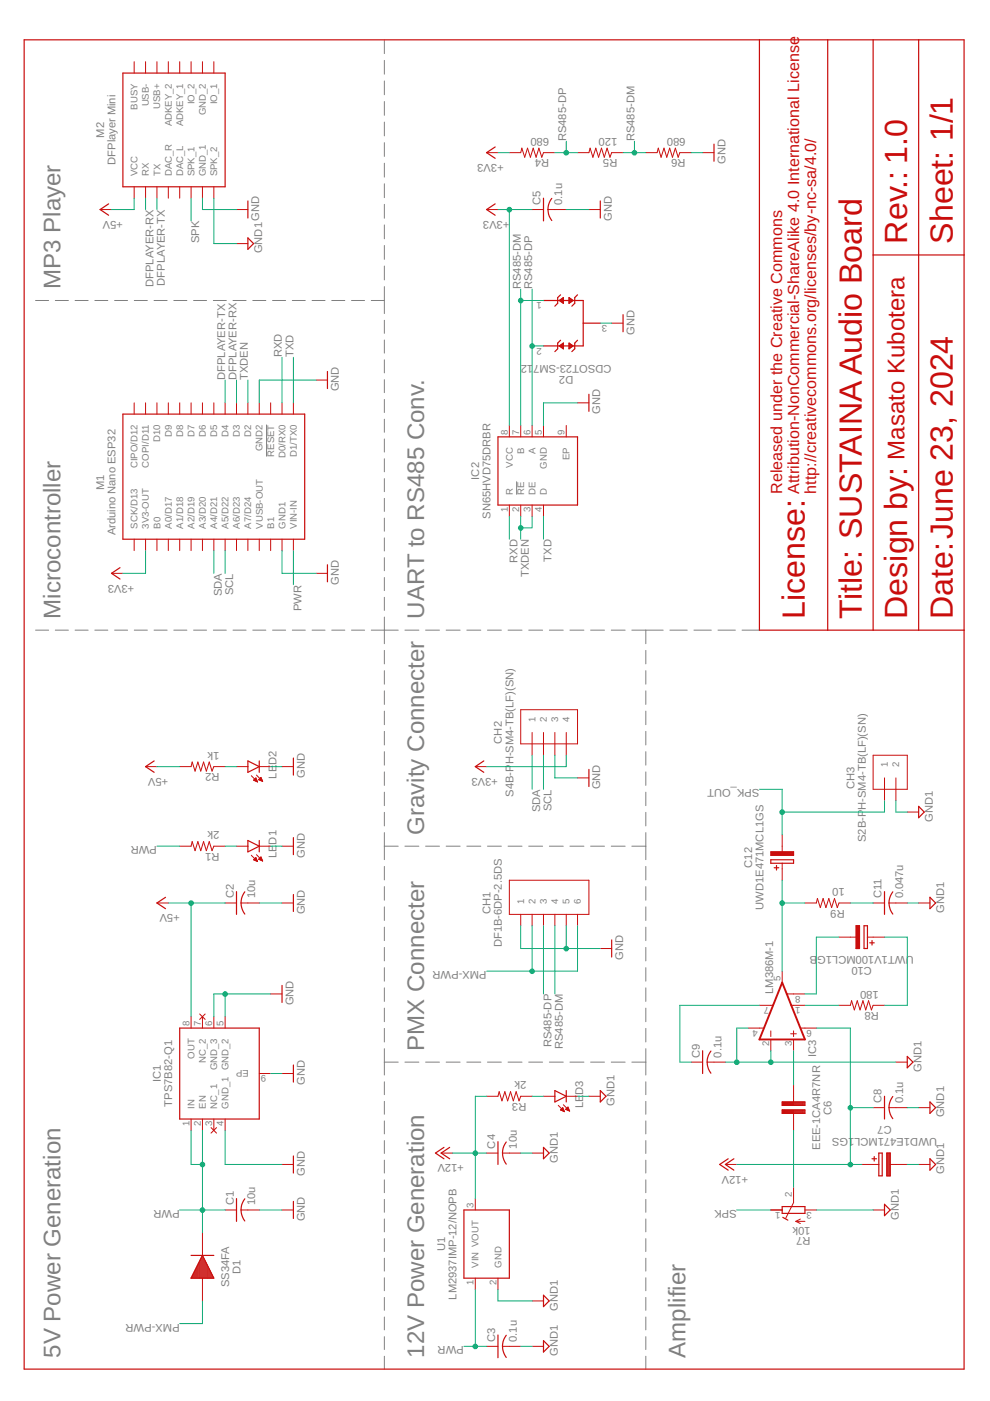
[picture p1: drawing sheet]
<svg xmlns="http://www.w3.org/2000/svg" width="210mm" height="297mm" viewBox="0 0 210 297" stroke-linecap="round" stroke-linejoin="round" font-family="sans-serif">
<g fill="none" stroke="#808080" stroke-width=".21">
<path d="M81.5 8.4v3M81.5 12.8v2.9M81.5 17.2v2.9M81.5 21.5v2.9M81.5 25.9v2.9M81.5 30.2v3M81.5 34.6v2.9M81.5 39v2.9M81.5 43.3v3M81.5 47.7v2.9M81.5 52v3M81.5 56.4v3"/>
<path d="M7.5 63.7h2.8M11.7 63.7h2.8M15.9 63.7h2.8M20.1 63.7h2.8M24.3 63.7h2.8M28.5 63.7h2.7M32.7 63.7h2.7M36.9 63.7h2.7M41 63.7h2.8M45.2 63.7h2.8M49.4 63.7h2.8M53.6 63.7h2.8"/>
<path d="M57.8 63.7h2.8M62 63.7h2.7M66.2 63.7h2.7M70.3 63.7h2.8M74.5 63.7h2.8M78.7 63.7h2.8M81.5 60.8v5.7M81.5 67.9v2.8M81.5 72.1v2.8M81.5 76.3v2.8M56.5 90v6.8M81.5 80.5v2.7"/>
<path d="M81.5 84.7v2.8M81.5 88.9v2.8M81.5 93.1v2.7M81.5 97.3v2.7M81.5 101.5v2.7M81.5 105.7v2.7M81.5 109.9v2.7M81.5 114v2.8M81.5 118.2v2.8M109.5 102.1v2.8M7.5 133.6h2.8M11.7 133.6h2.8"/>
<path d="M15.9 133.6h2.8M20.1 133.6h2.8M24.3 133.6h2.8M28.5 133.6h2.7M32.7 133.6h2.7M36.9 133.6h2.7M41 133.6h2.8M45.2 133.6h2.8M49.4 133.6h2.8M53.6 133.6h2.8M57.8 133.6h2.8M62 133.6h2.7"/>
<path d="M66.2 133.6h2.7M70.3 133.6h2.8M74.5 133.6h2.8M78.7 133.6h5.7M81.5 122.4v2.8M81.5 126.6v2.8M81.5 130.8v5.7M81.5 137.9v2.9M85.9 133.6h2.9M90.2 133.6h3M94.6 133.6h3M99 133.6h2.9"/>
<path d="M103.4 133.6h2.9M107.7 133.6h3M112.1 133.6h2.9M116.5 133.6h2.9M120.8 133.6h3M125.2 133.6h3M129.6 133.6h2.9M134 133.6h6.6M136.9 133.6v2.9M136.9 137.9v2.9M142 133.6h3.7M147.1 133.6h3.7"/>
<path d="M152.2 133.6h3.7M157.3 133.6h3.7M81.5 142.2v2.9M81.5 146.5v2.9M81.5 150.8v2.8M81.5 155.1v2.8M81.5 159.4v2.8M136.9 142.2v2.9M136.9 146.5v2.9M136.9 150.8v2.8M136.9 155.1v2.8M136.9 159.4v2.8"/>
<path d="M81.5 163.7v2.8M81.5 168v2.8M81.5 172.2v2.9M81.5 176.5v5.8M81.5 179.4h2.9M85.9 179.4h2.9M90.2 179.4h3M94.6 179.4h3M99 179.4h2.9M103.4 179.4h2.9M107.7 179.4h3M112.1 179.4h2.9"/>
<path d="M116.5 179.4h2.9M120.8 179.4h3M125.2 179.4h3M129.6 179.4h2.9M134 179.4h2.9M136.9 163.7v2.8M136.9 168v2.8M136.9 172.2v2.9M136.9 176.5v5.8M81.5 183.7v2.9M81.5 188v2.9M81.5 192.3v2.9"/>
<path d="M81.5 196.6v2.8M136.9 183.7v2.9M136.9 188v2.9M136.9 192.3v2.9M136.9 196.6v2.8M81.5 200.9v2.8M81.5 205.2v2.8M81.5 209.4v2.9M81.5 213.7v2.9M81.5 218v2.9M136.9 200.9v2.8M136.9 205.2v2.8"/>
<path d="M136.9 209.4v2.9M136.9 213.7v2.9M136.9 218v2.9M81.5 222.3v5.6M81.5 229.4v2.7M81.5 233.5v2.7M81.5 237.7v2.7M81.5 225.2h2.9M85.9 225.2h2.9M90.2 225.2h3M94.6 225.2h3M99 225.2h2.9"/>
<path d="M103.4 225.2h2.9M107.7 225.2h3M112.1 225.2h2.9M116.5 225.2h2.9M120.8 225.2h3M125.2 225.2h3M129.6 225.2h2.9M134 225.2h2.9M136.9 222.3v5.6M136.9 229.4v2.7M136.9 233.5v2.7M136.9 237.7v2.7"/>
<path d="M81.5 241.8v2.8M81.5 246v2.7M81.5 250.1v2.8M81.5 254.3v2.7M81.5 258.4v2.8M136.9 241.8v2.8M136.9 246v2.7M136.9 250.1v2.8M136.9 254.3v2.7M136.9 258.4v2.8M81.5 262.6v2.7M81.5 266.8v2.7"/>
<path d="M81.5 270.9v2.8M81.5 275.1v2.7M81.5 279.2v2.8M136.9 262.6v2.7M136.9 266.8v2.7M136.9 270.9v2.8M136.9 275.1v2.7M136.9 279.2v2.8M81.5 283.4v2.7M81.5 287.5v2.8M136.9 283.4v2.7M136.9 287.5v2.8"/>
</g>
<g fill="none" stroke="#c90d0c" stroke-width=".25">
<path d="M5.1 8.4h199.3v281.9h-199.3zM26.1 15.5h21.6v24.1h-21.6zM161 8.4v125.2h43.4M175.5 8.4v125.2M185.1 8.4v125.2M194.8 8.4v125.2M105 31.2l-1.8 1.2 1.8 1.2M151.4 30.6v3.6M23 43.2l-1.8 1.2 1.8 1.2M52.6 42.6v3.6M52.6 50.4l1.2 1.2-1.2 1.3zM105 43.2l-1.8 1.2 1.8 1.2"/>
<path d="M115.2 42v4.8M117 42.1a3.8 3.8 0 0 0 0 4.7M127.3 42.6v3.6M185.1 54.1h19.3M69.4 78.8v3.6M115.2 63.7h8.5v9.6h-8.5M118.6 63.7l.8-.6v1.2zM118.6 73.3l.8-.6v1.3zM118.6 63.7h.1M118.6 73.3v.1M118.8 63.5v.4M118.8 73.2v.3"/>
<path d="M118.9 62.5l-.7 .6v1.2l-.6 .6M118.9 72.1l-.7 .6v1.3l-.6 .5M119 63.4v.6M119 73v.7M119.2 63.2v1M119.2 72.9v.9M120.6 63.1l.9 .6-.9 .6zM120.6 72.7l.9 .6-.9 .7zM120.7 63.1v1.2M120.7 72.8v1.1M120.9 63.3v.8M120.9 72.9v.9"/>
<path d="M121.1 63.4v.6M121.1 73.1v.5M121.3 63.6v.2M121.3 73.2v.3M122.4 62.5l-.5 .6v1.2l-.7 .6M122.4 72.1l-.5 .6v1.3l-.7 .5M123.7 68.5h3.6M132.1 66.7v3.6M26.1 87.8h38.5v26.5h-38.5zM105.6 92.6h16.8v14.5h-16.8zM124.9 83.6v3.6M69.4 119.7v3.7"/>
<path d="M25.4 120.4l-1.8 1.2 1.8 1.2M32.7 161.3l-1.8 1.2 1.8 1.2M52.6 178.2l2.4 1.2-2.4 1.2zM52.6 161.3l2.4 1.2-2.4 1.2zM55 161.3v2.4M55 178.2v2.4M62.2 160.7v3.6M62.2 177.6v3.6M102.6 161.3l-1.8 1.2 1.8 1.2M124.9 163.1v3.7M194.8 171l1.2 1.2-1.2 1.2zM35.1 190.2l-1.8 1.3 1.8 1.2"/>
<path d="M50.1 189v4.9M51.9 189.1a3.9 3.9 0 0 0 0 4.7M62.2 189.7v3.6M129.7 199.3v3.6M163.4 182.3h4.9v.7h-4.9zM163.4 180.6h4.9v.7h-4.9zM163.6 180.6v.7M163.8 180.6v.7M164 180.6v.7M164.1 184h1M164.2 180.6v.7M164.4 180.6v.7"/>
<path d="M164.6 180.6v.7M164.6 183.5v1M164.8 180.6v.7M165.1 180.6v.7M165.3 180.6v.7M165.5 180.6v.7M165.7 180.6v.7M165.9 180.6v.7M166.1 180.6v.7M166.3 180.6v.7M166.5 180.6v.7M166.7 180.6v.7"/>
<path d="M166.9 180.6v.7M167.2 180.6v.7M167.4 180.6v.7M167.6 180.6v.7M167.8 180.6v.7M168 180.6v.7M168.2 180.6v.7M181.5 196.3h.7v4.8h-.7zM181.6 196.3v4.8M181.8 196.3v4.8M182 196.3v4.8M183.2 196.3h.7v4.8h-.7z"/>
<path d="M184.4 199.9h1M184.9 199.4v1M187.5 189v4.9M189.3 189.1a3.9 3.9 0 0 0 0 4.7M197.2 190.2l1.2 1.3-1.2 1.2zM38.1 218h16.9v19.3h-16.9zM59.8 208.9v3.6M62.2 225.8v3.6M117.6 231.2l2.5 1.2-2.5 1.2zM120.1 231.2v2.4M127.3 231.2l1.2 1.2-1.2 1.2zM149 222.8v4.8"/>
<path d="M149.9 225.2l.3 1.5 .5 .8M150.7 222.8l-.6 1.4-.2 1M165.8 235.3h4.9v.8h-4.9zM165.8 233.6h4.9v.8h-4.9zM165.9 233.6v.8M165.9 235.3v.8M166.1 233.6v.8M166.1 235.3v.8M166.3 233.6v.8M166.3 235.3v.8M166.5 233.6v.8M166.5 235.3v.8"/>
<path d="M166.7 233.6v.8M166.7 235.3v.8M166.9 233.6v.8M166.9 235.3v.8M167.2 233.6v.8M167.2 235.3v.8M167.4 233.6v.8M167.4 235.3v.8M167.6 233.6v.8M167.6 235.3v.8M167.8 233.6v.8M167.8 235.3v.8"/>
<path d="M168 233.6v.8M168 235.3v.8M168.2 233.6v.8M168.2 235.3v.8M168.4 233.6v.8M168.4 235.3v.8M168.6 233.6v.8M168.6 235.3v.8M168.8 233.6v.8M168.8 235.3v.8M169 233.6v.8M169 235.3v.8"/>
<path d="M169.2 233.6v.8M169.2 235.3v.8M169.5 233.6v.8M169.5 235.3v.8M169.7 233.6v.8M169.7 235.3v.8M169.9 233.6v.8M169.9 235.3v.8M170.1 233.6v.8M170.1 235.3v.8M170.3 233.6v.8M170.3 235.3v.8"/>
<path d="M170.5 233.6v.8M170.5 235.3v.8M187.5 232.4v4.9M189.3 232.5a3.8 3.8 0 0 0 0 4.7M192.4 224l1.2 1.2-1.2 1.2zM197.2 233.6l1.2 1.2-1.2 1.3zM50.1 254.1v4.9M51.9 254.2a3.8 3.8 0 0 0 0 4.7M62.2 245.1v3.6M62.2 254.7v3.6M94.1 243.3l-1.8 1.2 1.8 1.2M95.3 243.3l-1.8 1.2 1.8 1.2"/>
<path d="M98.4 256.5h9.6v14.5h-9.6zM105.6 242.1v4.8M107.3 242.1a3.8 3.8 0 0 0 0 4.7M115.2 243.3l1.2 1.2-1.2 1.2zM154.4 245.7l-1.8 1.2 1.8 1.2M155.6 245.7l-1.8 1.2 1.8 1.2M165.8 255.8h4.9v1.5h-4.9zM166 258.1l1 .6M184.9 245.7h.9M185.4 245.2v1M186.3 244.5h.7v4.8h-.7zM187.5 255.3l1.2 1.2-1.2 1.2z"/>
<path d="M188 244.5h.7v4.8h-.7zM188.1 244.5v4.8M188.3 244.5v4.8M188.5 244.5v4.8M188.7 244.5v4.8M197.2 245.7l1.2 1.2-1.2 1.2zM40.5 266.2h4.8M40.5 270.9v.1M40.7 270.5v.5M41 270.1v.9M41.2 269.7v1.3M41.4 269.3v1.7"/>
<path d="M41.6 268.8v2.2M41.8 268.4v2.6M42 268v3M42.2 267.6v3.4M42.4 267.2v3.8M42.6 266.7v4.3M42.8 266.3v4.7M42.9 266.2l2.4 4.8h-4.8zM43.1 266.4v4.6M43.3 266.9v4.1M43.5 267.3v3.7M43.7 267.7v3.3"/>
<path d="M43.9 268.1v2.9M44.1 268.5v2.5M44.3 269v2M44.5 269.4v1.6M44.7 269.8v1.2M44.9 270.2v.8M45.1 270.6v.4M115.2 274.6l1.2 1.2-1.2 1.2zM105.6 283v4.9M107.3 283.1a3.8 3.8 0 0 0 0 4.7M115.2 284.2l1.2 1.3-1.2 1.2z"/>
</g>
<g fill="none" stroke="#c90d0c" stroke-width=".21">
<path d="M28.4 13.1v2.4M30.9 13.1v2.4M33.3 13.1v2.4M35.7 13.1v2.4M38.1 13.1v2.4M40.5 13.1v2.4M42.9 13.1v2.4M45.3 13.1v2.4M28.4 39.6v2.4M30.9 39.6v2.4M33.3 39.6v2.4M35.7 39.6v2.4"/>
<path d="M38.1 39.6v2.4M40.5 39.6v2.4M42.9 39.6v2.4M45.3 39.6v2.4M103.2 32.4h2.4M108 32.4h2.4l.2-1 .7 1.9 .5-1.9 .7 1.9 .6-1.9 .6 1.9 .6-1.9 .6 1.9 .3-.9h2.4M122.4 32.4h2.5l.2-1 .6 1.9 .6-1.9 .6 1.9 .6-1.9 .6 1.9 .6-1.9 .6 1.9 .4-.9h2.4M136.9 32.4h2.4l.3-1 .6 1.9 .6-1.9 .6 1.9 .6-1.9 .6 1.9 .6-1.9 .6 1.9 .3-.9h2.5M149 32.4h2.4M21.2 44.4h2.4M50.1 44.4h2.5M50.1 51.6h2.5"/>
<path d="M103.2 44.4h2.4M112.8 44.4h2.4M116.2 44.4h3.9M124.9 44.4h2.4M129.7 68.5h2.4M28.4 85.4v2.4M30.9 85.4v2.4M33.3 85.4v2.4M35.7 85.4v2.4M38.1 85.4v2.4M40.5 85.4v2.4M42.9 85.4v2.4"/>
<path d="M45.3 85.4v2.4M47.7 85.4v2.4M50.1 85.4v2.4M52.6 85.4v2.4M55 85.4v2.4M57.4 85.4v2.4M59.8 85.4v2.4M62.2 85.4v2.4M67 80.6h2.4M108 90.2v2.4M110.4 90.2v2.4M112.8 90.2v2.4"/>
<path d="M115.2 90.2v2.4M120.1 90.2v2.4M122.4 85.4h2.5M28.4 114.3v2.4M30.9 114.3v2.4M33.3 114.3v2.4M35.7 114.3v2.4M38.1 114.3v2.4M40.5 114.3v2.4M42.9 114.3v2.4M45.3 114.3v2.4M47.7 114.3v2.4"/>
<path d="M50.1 114.3v2.4M52.6 114.3v2.4M55 114.3v2.4M57.4 114.3v2.4M59.8 114.3v2.4M62.2 114.3v2.4M108 107.1v2.4M110.4 107.1v2.4M112.8 107.1v2.4M115.2 107.1v2.4M23.6 121.6h2.5M67 121.6h2.4"/>
<path d="M110.4 150.5h12v7.2h-12zM112.8 155.3v4.8M115.2 155.3v4.8M117.6 155.3v4.8M120.1 155.3v4.8M30.9 162.5h2.4M38.1 179.4h2.4l.2-1 .7 2 .6-2 .6 2 .6-2 .6 2 .6-2 .6 2 .3-1h2.4M38.1 162.5h2.4l.2-.9 .7 1.9 .6-1.9 .6 1.9 .6-1.9 .6 1.9 .6-1.9 .6 1.9 .3-1h2.4M50.1 179.4h2.5M50.1 162.5h2.5M53.3 164.5l1.3 1.3M53.8 165.4l.5-.5 .3 .9z"/>
<path d="M53.8 165.3v.2M54 165.2v.3M54.1 165.1v.4M54.2 165v.6M54.3 165.1v.6M54.4 164.3l1.3 1.4M54.4 165.3v.4M54.5 165.6v.2M54.8 165.3l.9 .4M54.8 165.3l.5-.5 .4 .9M54.9 165.3h.1M55 165.2v.2"/>
<path d="M55 179.4h2.4M55 162.5h2.4M55.1 165.1v.3M55.2 165v.5M55.3 164.8v.7M55.4 165v.5M55.5 165.3v.3M55.6 165.6v.1M59.8 179.4h2.4M59.8 162.5h2.4M100.8 162.5h2.4M122.4 164.9h2.5"/>
<path d="M165.8 177v3.6M185.1 160.1h7.3v7.2h-7.3zM187.5 164.9v4.9M189.9 164.9v4.9M192.4 172.2h2.4M33.3 191.5h2.4M47.7 191.5h2.4M51.1 191.5h3.9M53.3 181.3l1.3 1.3M53.8 182.3l.5-.5 .3 .8zM53.8 182.2v.1M54 182.1v.3"/>
<path d="M54.1 182v.4M54.2 181.9v.6M54.3 181.9v.6M54.4 181.2l1.3 1.3M54.4 182.2v.4M54.5 182.5v.1M54.8 182.2l.9 .3M54.8 182.2l.5-.5 .4 .8M54.9 182.2h.1M55 182.1v.1M55.1 181.9v.4M55.2 181.8v.5"/>
<path d="M55.3 181.7v.7M55.4 181.9v.5M55.5 182.2v.3M55.6 182.4v.1M59.8 191.5h2.4M108 186.6h16.9v7.3h-16.9zM110.4 193.9v2.4M112.8 193.9v2.4M115.2 193.9v2.4M117.6 193.9v2.4M120.1 193.9v2.4M122.4 193.9v2.4"/>
<path d="M165.8 183v3.6M170.7 191.5h2.4l.2-1 .6 1.9 .6-1.9 .6 1.9 .6-1.9 .6 1.9 .6-1.9 .6 1.9 .4-.9h2.4M177.9 198.7h3.6M183.9 198.7h3.6M185.1 191.5h2.4M188.5 191.5h3.9M194.8 191.5h2.4M40.5 215.6v2.4M42.3 215l1.2 1.1M42.9 215.6v2.4M43.5 215l-1.2 1.1M45.3 215.6v2.4"/>
<path d="M47.7 215.6v2.4M57.4 210.7h2.4M127.3 201.1h2.4M158.6 218h3.3M161 213.1h2.9M163.4 218.6v1.2M165.8 205.9v2.4M166.8 210.7h3.9M167.6 219.2h1.2M167.8 213.1h2.9M168.3 218.6v1.2M169.8 218h3.3"/>
<path d="M177.9 213.1h2.4l.3-.9 .5 1.9 .7-1.9 .6 1.9 .6-1.9 .6 1.9 .5-1.9 .7 1.9 .3-1h2.4M40.5 237.3v2.4M42.9 237.3v2.4M44.7 239.1l1.2 1.1M45.3 237.3v2.4M45.9 239.1l-1.2 1.1M47.7 237.3v2.4M55 227.6h2.4M59.8 227.6h2.4M103.2 232.4h2.4l.2-.9 .6 1.9 .6-1.9 .6 1.9 .6-1.9 .6 1.9 .6-1.9 .6 1.9 .4-1h2.4M115.2 232.4h2.4M118.4 234.4l1.3 1.3"/>
<path d="M118.9 235.3l.8 .4M118.9 235.3h.1M119 235.2v.2M119.1 235.1v.3M119.2 235v.5M119.3 234.9v.6M119.3 234.8l-.4 .5M119.3 234.8l.4 .9M119.4 235.1v.5M119.4 234.2l1.4 1.4M119.5 235.3v.3M119.6 235.6v.1"/>
<path d="M119.9 235.2l.5-.5 .4 .9zM120 235.1v.1M120.1 232.4h2.3M120.1 235v.3M120.2 234.9v.4M120.3 234.8v.6M120.4 234.8v.6M120.5 235v.5M120.6 235.3v.2M124.9 232.4h2.4M146.6 225.2h2.4M149.9 225.2h3.9"/>
<path d="M163.4 220.4v2.4M168.3 220.4v2.4M168.3 230v3.6M168.3 236.1v3.6M185.1 234.8h2.4M188.5 234.8h3.9M189.9 225.2h2.5M194.8 234.8h2.4M47.7 256.5h2.4M51.1 256.5h3.9M59.8 256.5h2.4M59.8 246.9h2.4"/>
<path d="M93.5 244.5h2.4M100.8 254.1v2.4M103.2 244.5h2.4M106.6 244.5h3.8M112.8 244.5h2.4M153.8 246.9h2.4M163.4 256.5h2.4M168.3 251.7v3.3l-1.7 3.3M168.7 259h2M168.7 259l1 .4M169.7 258.5l-1 .5M170.7 256.5h2.4"/>
<path d="M182.7 246.9h3.6M185.1 256.5h2.4M188.7 246.9h3.7M194.8 246.9h2.4M42.9 261.3v4.9M42.9 271v4.8M100.8 271v2.4M105.6 271v2.4M112.8 275.8h2.4M103.2 285.5h2.4M106.6 285.5h3.8M112.8 285.5h2.4"/>
</g>
<path d="M165.8 208.3l4.9 12.1h-9.7z" fill="none" stroke="#c90d0c" stroke-width=".4"/>
<g fill="none" stroke="#0dab76" stroke-width=".21">
<path d="M105.6 32.4h2.4M117.6 32.4h4.8M120.1 30v2.4M132.1 32.4h4.8M134.5 30v2.4M146.6 32.4h2.4M28.4 42v2.4h-4.8M30.9 42v2.4M33.3 42v2.4M40.5 42v4.8M42.9 42v2.4h7.2M45.3 42v9.6h4.8"/>
<path d="M105.6 44.4h7.2M108 44.4v45.8M120.1 44.4h4.8M59.8 75.8v9.6M62.2 75.8v9.6M110.4 61.3v28.9M110.4 63.7h4.8M112.8 61.3v28.9M112.8 73.3h2.4M127.3 68.5h2.4M47.7 80.6v4.8M50.1 80.6v4.8"/>
<path d="M52.6 80.6v4.8M67 80.6h-12v4.8M122.4 85.4h-7.2v4.8M30.9 116.7v4.9h-4.8M45.3 116.7v4.9M47.7 116.7v4.9M59.8 116.7v4.9h7.2M62.2 116.7v7.3M108 109.5v4.8M110.4 109.5v4.8M112.8 109.5v2.4h-2.4M115.2 109.5v4.8"/>
<path d="M33.3 179.4h4.8M33.3 162.5h4.8M47.7 179.4h2.4M47.7 162.5h2.4M57.4 179.4h2.4M57.4 162.5h2.4M112.8 160.1v7.2M115.2 160.1v7.2M117.6 160.1v4.8h4.8M120.1 160.1v2.4h-16.9M161 167.3h4.8v9.7M187.5 169.8v2.4h-21.7"/>
<path d="M189.9 169.8v2.4h2.5M35.7 191.5h12M40.5 191.5v24.1M55 191.5h4.8M110.4 196.3v4.8h16.9M112.8 196.3v9.6M115.2 196.3v14.4M117.6 196.3v14.4M120.1 196.3v4.8M122.4 196.3v9.6h-19.2M165.8 191.5h4.9M165.8 186.6v19.3"/>
<path d="M177.9 198.7h-4.8v12h-2.4M180.3 191.5h4.8M187.5 198.7h4.9v14.4h-4.9M192.4 191.5h2.4M47.7 210.7v4.9M57.4 210.7h-12.1v4.9M158.6 218h-2.4v7.2M161 213.1h-16.9v12.1h2.5M170.7 213.1h7.2M173.1 218h7.2v28.9M40.5 239.7v7.2h2.4M42.9 239.7v21.6"/>
<path d="M47.7 239.7v7.2h12.1M57.4 227.6h2.4M103.2 232.4h-2.4v21.7M112.8 232.4h2.4M122.4 232.4h2.5M153.8 225.2h36.1M163.4 222.8v2.4M168.3 222.8v7.2M168.3 239.7v12M180.3 234.8h4.8M192.4 234.8h2.4M38.1 256.5h9.6"/>
<path d="M55 256.5h4.8M95.9 244.5h7.3M110.4 244.5h2.4M156.2 256.5h7.2M156.2 246.9h26.5M173.1 256.5h12M192.4 246.9h2.4M42.9 275.8v4.8h-4.8M100.8 273.4v12.1M105.6 273.4v2.4h7.2M98.4 285.5h4.8M110.4 285.5h2.4"/>
</g>
<g fill="#0dab76" stroke="#0dab76" stroke-width=".21">
<circle cx="47.7" cy="210.8" r=".49"/>
<circle cx="120.1" cy="201.1" r=".49"/>
<circle cx="110.4" cy="111.9" r=".49"/>
<circle cx="42.9" cy="256.6" r=".49"/>
<circle cx="42.9" cy="246.9" r=".49"/>
<circle cx="100.8" cy="285.5" r=".49"/>
<circle cx="108" cy="44.4" r=".49"/>
<circle cx="112.8" cy="73.4" r=".49"/>
<circle cx="120.1" cy="32.4" r=".49"/>
<circle cx="110.4" cy="63.7" r=".49"/>
<circle cx="134.5" cy="32.4" r=".49"/>
<circle cx="40.5" cy="191.5" r=".49"/>
<circle cx="112.8" cy="205.9" r=".49"/>
<circle cx="165.8" cy="172.2" r=".49"/>
<circle cx="100.8" cy="244.5" r=".49"/>
<circle cx="180.3" cy="246.9" r=".49"/>
<circle cx="180.3" cy="234.9" r=".49"/>
<circle cx="165.8" cy="191.5" r=".49"/>
<circle cx="163.4" cy="225.2" r=".49"/>
<circle cx="156.2" cy="225.2" r=".49"/>
</g>
<g font-size="6.8" fill="#c90d0c">
<text x="192.4" y="51.7" transform="rotate(-90 192.4 51.7)">Rev.: 1.0</text>
<text x="202" y="51.7" transform="rotate(-90 202 51.7)">Sheet: 1/1</text>
<text x="170.7" y="131.2" transform="rotate(-90 170.7 131.2)">License:</text>
<text x="182.7" y="131.2" transform="rotate(-90 182.7 131.2)">Title: SUSTAINAAudio Board</text>
<text x="192.4" y="131.2" transform="rotate(-90 192.4 131.2)">Design by:</text>
<text x="202" y="131.2" transform="rotate(-90 202 131.2)">Date:June 23, 2024</text>
</g>
<g font-size="5.1" fill="#808080">
<text x="12.8" y="61.3" transform="rotate(-90 12.8 61.3)">MP3 Player</text>
<text x="12.8" y="131.2" transform="rotate(-90 12.8 131.2)">Microcontroller</text>
<text x="89.9" y="131.2" transform="rotate(-90 89.9 131.2)">UART to RS485 Conv.</text>
<text x="89.9" y="177" transform="rotate(-90 89.9 177)">Gravity Connecter</text>
<text x="89.9" y="222.8" transform="rotate(-90 89.9 222.8)">PMX Connecter</text>
<text x="12.8" y="287.9" transform="rotate(-90 12.8 287.9)">5V Power Generation</text>
<text x="89.9" y="287.9" transform="rotate(-90 89.9 287.9)">12V Power Generation</text>
<text x="145.4" y="287.9" transform="rotate(-90 145.4 287.9)">Amplifier</text>
</g>
<text font-size="5.1" fill="#c90d0c" x="191.7" y="97.4" transform="rotate(-90 191.7 97.4)">Masato Kubotera</text>
<g font-size="3.4" fill="#c90d0c">
<text x="165.8" y="104.7" transform="rotate(-90 165.8 104.7)">Released under the Creative Commons</text>
<text x="169.5" y="104.7" transform="rotate(-90 169.5 104.7)">Attribution-NonCommercial-ShareAlike 4.0 International License</text>
<text x="173.1" y="104.7" transform="rotate(-90 173.1 104.7)">http://creativecommons.org/licenses/by-nc-sa/4.0/</text>
</g>
<g font-size="2.4" fill="#808080">
<text x="22.1" y="29.2" transform="rotate(-90 22.1 29.2)">M2</text>
<text x="116.4" y="29.2" transform="rotate(-180 116.4 29.2)">680</text>
<text x="120" y="30" transform="rotate(-90 120 30)">RS485-DP</text>
<text x="130.9" y="29.2" transform="rotate(-180 130.9 29.2)">120</text>
<text x="134.5" y="30" transform="rotate(-90 134.5 30)">RS485-DM</text>
<text x="145.4" y="29.2" transform="rotate(-180 145.4 29.2)">680</text>
<text x="24.5" y="34.9" transform="rotate(-90 24.5 34.9)">DFPlayer Mini</text>
<text x="106.8" y="34.8" transform="rotate(-180 106.8 34.8)">+3V3</text>
<text x="116.4" y="33.8" transform="rotate(-180 116.4 33.8)">R4</text>
<text x="130.9" y="33.8" transform="rotate(-180 130.9 33.8)">R5</text>
<text x="145.4" y="33.8" transform="rotate(-180 145.4 33.8)">R6</text>
<text x="153.8" y="34.8" transform="rotate(-90 153.8 34.8)">GND</text>
<text x="26" y="46.8" transform="rotate(-180 26 46.8)">+5V</text>
<text x="55" y="46.8" transform="rotate(-90 55 46.8)">GND</text>
<text x="108" y="46.8" transform="rotate(-180 108 46.8)">+3V3</text>
<text x="114.6" y="43.5" transform="rotate(-90 114.6 43.5)">C5</text>
<text x="119.2" y="43.5" transform="rotate(-90 119.2 43.5)">0.1u</text>
<text x="129.7" y="46.8" transform="rotate(-90 129.7 46.8)">GND</text>
<text x="42.2" y="51.6" transform="rotate(-90 42.2 51.6)">SPK</text>
<text x="55.6" y="53.7" transform="rotate(-90 55.6 53.7)">GND1</text>
<text x="32.6" y="60.8" transform="rotate(-90 32.6 60.8)">DFPLAYER-RX</text>
<text x="35" y="60.6" transform="rotate(-90 35 60.6)">DFPLAYER-TX</text>
<text x="110.4" y="61.3" transform="rotate(-90 110.4 61.3)">RS485-DM</text>
<text x="112.8" y="61.3" transform="rotate(-90 112.8 61.3)">RS485-DP</text>
<text x="134.5" y="70.9" transform="rotate(-90 134.5 70.9)">GND</text>
<text x="59.8" y="75.8" transform="rotate(-90 59.8 75.8)">RXD</text>
<text x="62.2" y="75.8" transform="rotate(-90 62.2 75.8)">TXD</text>
<text x="129.7" y="77.3" transform="rotate(-180 129.7 77.3)">CDSOT23-SM712</text>
<text x="47.7" y="80.6" transform="rotate(-90 47.7 80.6)">DFPLAYER-TX</text>
<text x="50.1" y="80.6" transform="rotate(-90 50.1 80.6)">DFPLAYER-RX</text>
<text x="52.6" y="80.6" transform="rotate(-90 52.6 80.6)">TXDEN</text>
<text x="71.8" y="83" transform="rotate(-90 71.8 83)">GND</text>
<text x="121.6" y="79.7" transform="rotate(-180 121.6 79.7)">D2</text>
<text x="127.3" y="87.8" transform="rotate(-90 127.3 87.8)">GND</text>
<text x="101.6" y="101.7" transform="rotate(-90 101.6 101.7)">IC2</text>
<text x="22.1" y="103.9" transform="rotate(-90 22.1 103.9)">M1</text>
<text x="24.5" y="113.5" transform="rotate(-90 24.5 113.5)">Arduino Nano ESP32</text>
<text x="104" y="110" transform="rotate(-90 104 110)">SN65HVD75DRBR</text>
<text x="109.7" y="119.3" transform="rotate(-90 109.7 119.3)">RXD</text>
<text x="116.9" y="119.1" transform="rotate(-90 116.9 119.1)">TXD</text>
<text x="28.5" y="124" transform="rotate(-180 28.5 124)">+3V3</text>
<text x="71.8" y="124" transform="rotate(-90 71.8 124)">GND</text>
<text x="112.1" y="122.4" transform="rotate(-90 112.1 122.4)">TXDEN</text>
<text x="47" y="126.4" transform="rotate(-90 47 126.4)">SDA</text>
<text x="49.4" y="126.2" transform="rotate(-90 49.4 126.2)">SCL</text>
<text x="63.9" y="129.6" transform="rotate(-90 63.9 129.6)">PWR</text>
<text x="46.5" y="159.4" transform="rotate(-180 46.5 159.4)">1k</text>
<text x="106.4" y="157.7" transform="rotate(-90 106.4 157.7)">CH2</text>
<text x="35.7" y="164.9" transform="rotate(-180 35.7 164.9)">+5V</text>
<text x="46.5" y="164" transform="rotate(-180 46.5 164)">R2</text>
<text x="58.6" y="165.1" transform="rotate(-90 58.6 165.1)">LE</text>
<text x="58.6" y="162.2" transform="rotate(-90 58.6 162.2)">D2</text>
<text x="64.6" y="164.9" transform="rotate(-90 64.6 164.9)">GND</text>
<text x="105.6" y="164.9" transform="rotate(-180 105.6 164.9)">+3V3</text>
<text x="108.8" y="162.1" transform="rotate(-90 108.8 162.1)">H-SM4-TB(LF)(SN)</text>
<text x="127.3" y="167.4" transform="rotate(-90 127.3 167.4)">GND</text>
<text x="161" y="167.4" transform="rotate(-180 161 167.4)">SPK_OUT</text>
<text x="181.2" y="167.3" transform="rotate(-90 181.2 167.3)">CH3</text>
<text x="108.8" y="168.9" transform="rotate(-90 108.8 168.9)">S4B-P</text>
<text x="114.5" y="172.2" transform="rotate(-90 114.5 172.2)">SDA</text>
<text x="116.9" y="172" transform="rotate(-90 116.9 172)">SCL</text>
<text x="183.6" y="171.7" transform="rotate(-90 183.6 171.7)">H-SM4-TB(LF)(SN)</text>
<text x="33.3" y="179.4" transform="rotate(-180 33.3 179.4)">PWR</text>
<text x="46.5" y="176.3" transform="rotate(-180 46.5 176.3)">2k</text>
<text x="58.6" y="179.1" transform="rotate(-90 58.6 179.1)">D1</text>
<text x="183.6" y="178.6" transform="rotate(-90 183.6 178.6)">S2B-P</text>
<text x="197.8" y="174.2" transform="rotate(-90 197.8 174.2)">GND1</text>
<text x="46.5" y="180.8" transform="rotate(-180 46.5 180.8)">R1</text>
<text x="58.6" y="182" transform="rotate(-90 58.6 182)">LE</text>
<text x="64.6" y="181.8" transform="rotate(-90 64.6 181.8)">GND</text>
<text x="159.5" y="184" transform="rotate(-90 159.5 184)">C12</text>
<text x="49.5" y="190.5" transform="rotate(-90 49.5 190.5)">C2</text>
<text x="54.1" y="190.5" transform="rotate(-90 54.1 190.5)">10u</text>
<text x="179.1" y="188.3" transform="rotate(-180 179.1 188.3)">10</text>
<text x="186.9" y="190.5" transform="rotate(-90 186.9 190.5)">C11</text>
<text x="191.5" y="190.5" transform="rotate(-90 191.5 190.5)">0.047u</text>
<text x="38.1" y="193.9" transform="rotate(-180 38.1 193.9)">+5V</text>
<text x="64.6" y="193.9" transform="rotate(-90 64.6 193.9)">GND</text>
<text x="104" y="193.8" transform="rotate(-90 104 193.8)">CH1</text>
<text x="161.9" y="192.9" transform="rotate(-90 161.9 192.9)">UWD1E471MCL1GS</text>
<text x="179.1" y="192.9" transform="rotate(-180 179.1 192.9)">R9</text>
<text x="200.2" y="193.5" transform="rotate(-90 200.2 193.5)">GND1</text>
<text x="106.4" y="200.9" transform="rotate(-90 106.4 200.9)">DF1B-6DP-2.5DS</text>
<text x="132.1" y="203.5" transform="rotate(-90 132.1 203.5)">GND</text>
<text x="192" y="202.7" transform="rotate(-180 192 202.7)">WT1V100MCL1GB</text>
<text x="193.7" y="202.7" transform="rotate(-180 193.7 202.7)">U</text>
<text x="103.2" y="205.9" transform="rotate(-180 103.2 205.9)">PMX-PWR</text>
<text x="184.9" y="205.1" transform="rotate(-180 184.9 205.1)">C10</text>
<text x="62.2" y="213.1" transform="rotate(-90 62.2 213.1)">GND</text>
<text x="163.9" y="210.7" transform="rotate(-90 163.9 210.7)">LM386M-1</text>
<text x="186.3" y="210" transform="rotate(-180 186.3 210)">180</text>
<text x="186.3" y="214.6" transform="rotate(-180 186.3 214.6)">R8</text>
<text x="116.9" y="222.1" transform="rotate(-90 116.9 222.1)">RS485-DP</text>
<text x="119.3" y="222.4" transform="rotate(-90 119.3 222.4)">RS485-DM</text>
<text x="148.4" y="224.2" transform="rotate(-90 148.4 224.2)">C9</text>
<text x="152.9" y="224.2" transform="rotate(-90 152.9 224.2)">0.1u</text>
<text x="173.1" y="224.1" transform="rotate(-90 173.1 224.1)">IC3</text>
<text x="195.4" y="227.2" transform="rotate(-90 195.4 227.2)">GND1</text>
<text x="34.1" y="229.5" transform="rotate(-90 34.1 229.5)">IC1</text>
<text x="64.6" y="230" transform="rotate(-90 64.6 230)">GND</text>
<text x="111.6" y="229.3" transform="rotate(-180 111.6 229.3)">2k</text>
<text x="111.6" y="233.9" transform="rotate(-180 111.6 233.9)">R3</text>
<text x="123.7" y="232.1" transform="rotate(-90 123.7 232.1)">D3</text>
<text x="186.9" y="233.9" transform="rotate(-90 186.9 233.9)">C8</text>
<text x="191.5" y="233.9" transform="rotate(-90 191.5 233.9)">0.1u</text>
<text x="36.5" y="234.7" transform="rotate(-90 36.5 234.7)">TPS7B82-Q1</text>
<text x="123.7" y="235" transform="rotate(-90 123.7 235)">LE</text>
<text x="130.3" y="234.5" transform="rotate(-90 130.3 234.5)">GND1</text>
<text x="176.3" y="236.4" transform="rotate(-90 176.3 236.4)">C6</text>
<text x="189.1" y="238.8" transform="rotate(-180 189.1 238.8)">C7</text>
<text x="200.2" y="236.9" transform="rotate(-90 200.2 236.9)">GND1</text>
<text x="105" y="243.5" transform="rotate(-90 105 243.5)">C4</text>
<text x="109.6" y="243.5" transform="rotate(-90 109.6 243.5)">10u</text>
<text x="173.9" y="243.8" transform="rotate(-90 173.9 243.8)">EEE-1CA4R7NR</text>
<text x="179.8" y="241.2" transform="rotate(-180 179.8 241.2)">GS</text>
<text x="198.7" y="241.2" transform="rotate(-180 198.7 241.2)">UWD1E471MCL1</text>
<text x="64.6" y="249.3" transform="rotate(-90 64.6 249.3)">GND</text>
<text x="98.4" y="246.9" transform="rotate(-180 98.4 246.9)">+12V</text>
<text x="118.2" y="246.5" transform="rotate(-90 118.2 246.5)">GND1</text>
<text x="158.6" y="249.3" transform="rotate(-180 158.6 249.3)">+12V</text>
<text x="200.2" y="248.9" transform="rotate(-90 200.2 248.9)">GND1</text>
<text x="38.1" y="256.5" transform="rotate(-180 38.1 256.5)">PWR</text>
<text x="49.5" y="255.6" transform="rotate(-90 49.5 255.6)">C1</text>
<text x="54.1" y="255.6" transform="rotate(-90 54.1 255.6)">10u</text>
<text x="156.2" y="256.5" transform="rotate(-180 156.2 256.5)">SPK</text>
<text x="64.6" y="258.9" transform="rotate(-90 64.6 258.9)">GND</text>
<text x="171.9" y="260.1" transform="rotate(-180 171.9 260.1)">10k</text>
<text x="171.9" y="262.2" transform="rotate(-180 171.9 262.2)">R7</text>
<text x="190.5" y="258.6" transform="rotate(-90 190.5 258.6)">GND1</text>
<text x="94.4" y="265.3" transform="rotate(-90 94.4 265.3)">U1</text>
<text x="48.6" y="272.9" transform="rotate(-90 48.6 272.9)">SS34FA</text>
<text x="51" y="270.1" transform="rotate(-90 51 270.1)">D1</text>
<text x="96.8" y="275.5" transform="rotate(-90 96.8 275.5)">LM2937IMP-12/NOPB</text>
<text x="38.1" y="280.6" transform="rotate(-180 38.1 280.6)">PMX-PWR</text>
<text x="118.2" y="277.9" transform="rotate(-90 118.2 277.9)">GND1</text>
<text x="98.4" y="285.5" transform="rotate(-180 98.4 285.5)">PWR</text>
<text x="105" y="284.5" transform="rotate(-90 105 284.5)">C3</text>
<text x="109.6" y="284.5" transform="rotate(-90 109.6 284.5)">0.1u</text>
<text x="118.2" y="287.5" transform="rotate(-90 118.2 287.5)">GND1</text>
</g>
<g font-size="2" fill="#808080">
<text x="29.2" y="23.2" transform="rotate(-90 29.2 23.2)">BUSY</text>
<text x="31.6" y="22.6" transform="rotate(-90 31.6 22.6)">USB-</text>
<text x="34" y="23.1" transform="rotate(-90 34 23.1)">USB+</text>
<text x="41.2" y="22.1" transform="rotate(-90 41.2 22.1)">IO_2</text>
<text x="46" y="22.1" transform="rotate(-90 46 22.1)">IO_1</text>
<text x="36.4" y="26.8" transform="rotate(-90 36.4 26.8)">ADKEY_2</text>
<text x="38.8" y="26.8" transform="rotate(-90 38.8 26.8)">ADKEY_1</text>
<text x="43.6" y="24.5" transform="rotate(-90 43.6 24.5)">GND_2</text>
<text x="29.2" y="37.4" transform="rotate(-90 29.2 37.4)">VCC</text>
<text x="31.6" y="37.4" transform="rotate(-90 31.6 37.4)">RX</text>
<text x="34" y="37.4" transform="rotate(-90 34 37.4)">TX</text>
<text x="36.4" y="37.4" transform="rotate(-90 36.4 37.4)">DAC_R</text>
<text x="38.8" y="37.4" transform="rotate(-90 38.8 37.4)">DAC_L</text>
<text x="41.2" y="37.4" transform="rotate(-90 41.2 37.4)">SPK_1</text>
<text x="43.6" y="37.4" transform="rotate(-90 43.6 37.4)">GND_1</text>
<text x="46.1" y="37.4" transform="rotate(-90 46.1 37.4)">SPK_2</text>
<text x="114.9" y="64" transform="rotate(-180 114.9 64)">1</text>
<text x="128.7" y="68.9" transform="rotate(-180 128.7 68.9)">3</text>
<text x="114.9" y="73.7" transform="rotate(-180 114.9 73.7)">2</text>
<text x="34" y="93.7" transform="rotate(-90 34 93.7)">D10</text>
<text x="36.4" y="92.6" transform="rotate(-90 36.4 92.6)">D9</text>
<text x="38.8" y="92.6" transform="rotate(-90 38.8 92.6)">D8</text>
<text x="41.2" y="92.6" transform="rotate(-90 41.2 92.6)">D7</text>
<text x="43.6" y="92.6" transform="rotate(-90 43.6 92.6)">D6</text>
<text x="46" y="92.6" transform="rotate(-90 46 92.6)">D5</text>
<text x="48.5" y="92.6" transform="rotate(-90 48.5 92.6)">D4</text>
<text x="50.9" y="92.6" transform="rotate(-90 50.9 92.6)">D3</text>
<text x="53.3" y="92.6" transform="rotate(-90 53.3 92.6)">D2</text>
<text x="55.7" y="95.7" transform="rotate(-90 55.7 95.7)">GND2</text>
<text x="107.7" y="92.3" transform="rotate(-90 107.7 92.3)">8</text>
<text x="110.1" y="92.3" transform="rotate(-90 110.1 92.3)">7</text>
<text x="112.5" y="92.3" transform="rotate(-90 112.5 92.3)">6</text>
<text x="114.9" y="92.3" transform="rotate(-90 114.9 92.3)">5</text>
<text x="119.7" y="92.3" transform="rotate(-90 119.7 92.3)">9</text>
<text x="29.2" y="99.3" transform="rotate(-90 29.2 99.3)">CIPO/D12</text>
<text x="31.6" y="99.1" transform="rotate(-90 31.6 99.1)">COPI/D11</text>
<text x="58.1" y="96.8" transform="rotate(-90 58.1 96.8)">RESET</text>
<text x="60.5" y="97.1" transform="rotate(-90 60.5 97.1)">D0/RX0</text>
<text x="62.9" y="96.9" transform="rotate(-90 62.9 96.9)">D1/TX0</text>
<text x="108.7" y="99.1" transform="rotate(-90 108.7 99.1)">VCC</text>
<text x="111.1" y="96.2" transform="rotate(-90 111.1 96.2)">B</text>
<text x="113.5" y="96.2" transform="rotate(-90 113.5 96.2)">A</text>
<text x="115.9" y="99.4" transform="rotate(-90 115.9 99.4)">GND</text>
<text x="120.8" y="97.6" transform="rotate(-90 120.8 97.6)">EP</text>
<text x="108.7" y="104.9" transform="rotate(-90 108.7 104.9)">R</text>
<text x="111.1" y="104.9" transform="rotate(-90 111.1 104.9)">RE</text>
<text x="113.5" y="104.9" transform="rotate(-90 113.5 104.9)">DE</text>
<text x="115.9" y="104.9" transform="rotate(-90 115.9 104.9)">D</text>
<text x="29.2" y="112.1" transform="rotate(-90 29.2 112.1)">SCK/D13</text>
<text x="31.6" y="112.1" transform="rotate(-90 31.6 112.1)">3V3-OUT</text>
<text x="34" y="112.1" transform="rotate(-90 34 112.1)">B0</text>
<text x="36.4" y="112.1" transform="rotate(-90 36.4 112.1)">A0/D17</text>
<text x="38.8" y="112.1" transform="rotate(-90 38.8 112.1)">A1/D18</text>
<text x="41.2" y="112.1" transform="rotate(-90 41.2 112.1)">A2/D19</text>
<text x="43.6" y="112.1" transform="rotate(-90 43.6 112.1)">A3/D20</text>
<text x="46.1" y="112.1" transform="rotate(-90 46.1 112.1)">A4/D21</text>
<text x="48.5" y="112.1" transform="rotate(-90 48.5 112.1)">A5/D22</text>
<text x="50.9" y="112.1" transform="rotate(-90 50.9 112.1)">A6/D23</text>
<text x="53.3" y="112.1" transform="rotate(-90 53.3 112.1)">A7/D24</text>
<text x="55.7" y="112.1" transform="rotate(-90 55.7 112.1)">VUSB-OUT</text>
<text x="58.1" y="112.1" transform="rotate(-90 58.1 112.1)">B1</text>
<text x="60.5" y="112.1" transform="rotate(-90 60.5 112.1)">GND1</text>
<text x="62.9" y="112.1" transform="rotate(-90 62.9 112.1)">VIN-IN</text>
<text x="107.7" y="108.6" transform="rotate(-90 107.7 108.6)">1</text>
<text x="110.1" y="108.6" transform="rotate(-90 110.1 108.6)">2</text>
<text x="112.5" y="108.6" transform="rotate(-90 112.5 108.6)">3</text>
<text x="114.9" y="108.6" transform="rotate(-90 114.9 108.6)">4</text>
<text x="113.5" y="153.1" transform="rotate(-90 113.5 153.1)">1</text>
<text x="115.9" y="153.1" transform="rotate(-90 115.9 153.1)">2</text>
<text x="118.4" y="153.1" transform="rotate(-90 118.4 153.1)">3</text>
<text x="120.8" y="153.1" transform="rotate(-90 120.8 153.1)">4</text>
<text x="188.3" y="162.7" transform="rotate(-90 188.3 162.7)">1</text>
<text x="190.7" y="162.7" transform="rotate(-90 190.7 162.7)">2</text>
<text x="111.1" y="191.6" transform="rotate(-90 111.1 191.6)">1</text>
<text x="113.5" y="191.6" transform="rotate(-90 113.5 191.6)">2</text>
<text x="115.9" y="191.6" transform="rotate(-90 115.9 191.6)">3</text>
<text x="118.4" y="191.6" transform="rotate(-90 118.4 191.6)">4</text>
<text x="120.8" y="191.6" transform="rotate(-90 120.8 191.6)">5</text>
<text x="123.2" y="191.6" transform="rotate(-90 123.2 191.6)">6</text>
<text x="165.5" y="208" transform="rotate(-90 165.5 208)">5</text>
<text x="163.1" y="213.5" transform="rotate(-180 163.1 213.5)">7</text>
<text x="169.7" y="213.5" transform="rotate(-180 169.7 213.5)">1</text>
<text x="169.7" y="211.1" transform="rotate(-180 169.7 211.1)">8</text>
<text x="40.2" y="217.6" transform="rotate(-90 40.2 217.6)">8</text>
<text x="42.6" y="217.6" transform="rotate(-90 42.6 217.6)">7</text>
<text x="45" y="217.6" transform="rotate(-90 45 217.6)">6</text>
<text x="47.4" y="217.6" transform="rotate(-90 47.4 217.6)">5</text>
<text x="160.7" y="218.3" transform="rotate(-180 160.7 218.3)">4</text>
<text x="163.1" y="221.8" transform="rotate(-90 163.1 221.8)">2</text>
<text x="167.9" y="221.8" transform="rotate(-90 167.9 221.8)">3</text>
<text x="172.1" y="218.3" transform="rotate(-180 172.1 218.3)">6</text>
<text x="41.2" y="224.5" transform="rotate(-90 41.2 224.5)">OUT</text>
<text x="43.6" y="225.4" transform="rotate(-90 43.6 225.4)">NC_2</text>
<text x="46" y="226.9" transform="rotate(-90 46 226.9)">GND_3</text>
<text x="52.8" y="226.9" transform="rotate(-180 52.8 226.9)">EP</text>
<text x="56.4" y="227.9" transform="rotate(-180 56.4 227.9)">9</text>
<text x="40.2" y="238.7" transform="rotate(-90 40.2 238.7)">1</text>
<text x="41.2" y="235" transform="rotate(-90 41.2 235)">IN</text>
<text x="42.6" y="238.7" transform="rotate(-90 42.6 238.7)">2</text>
<text x="43.6" y="235" transform="rotate(-90 43.6 235)">EN</text>
<text x="45" y="238.7" transform="rotate(-90 45 238.7)">3</text>
<text x="46.1" y="235" transform="rotate(-90 46.1 235)">NC_1</text>
<text x="47.4" y="238.7" transform="rotate(-90 47.4 238.7)">4</text>
<text x="48.5" y="235" transform="rotate(-90 48.5 235)">GND_1 GND_2</text>
<text x="100.4" y="256.2" transform="rotate(-90 100.4 256.2)">3</text>
<text x="165.5" y="256.9" transform="rotate(-180 165.5 256.9)">1</text>
<text x="167.9" y="253.8" transform="rotate(-90 167.9 253.8)">2</text>
<text x="172.1" y="256.9" transform="rotate(-180 172.1 256.9)">3</text>
<text x="101.5" y="268.8" transform="rotate(-90 101.5 268.8)">VIN VOUT</text>
<text x="106.3" y="268.8" transform="rotate(-90 106.3 268.8)">GND</text>
<text x="100.4" y="272.5" transform="rotate(-90 100.4 272.5)">1</text>
<text x="105.2" y="272.5" transform="rotate(-90 105.2 272.5)">2</text>
</g>
</svg>
